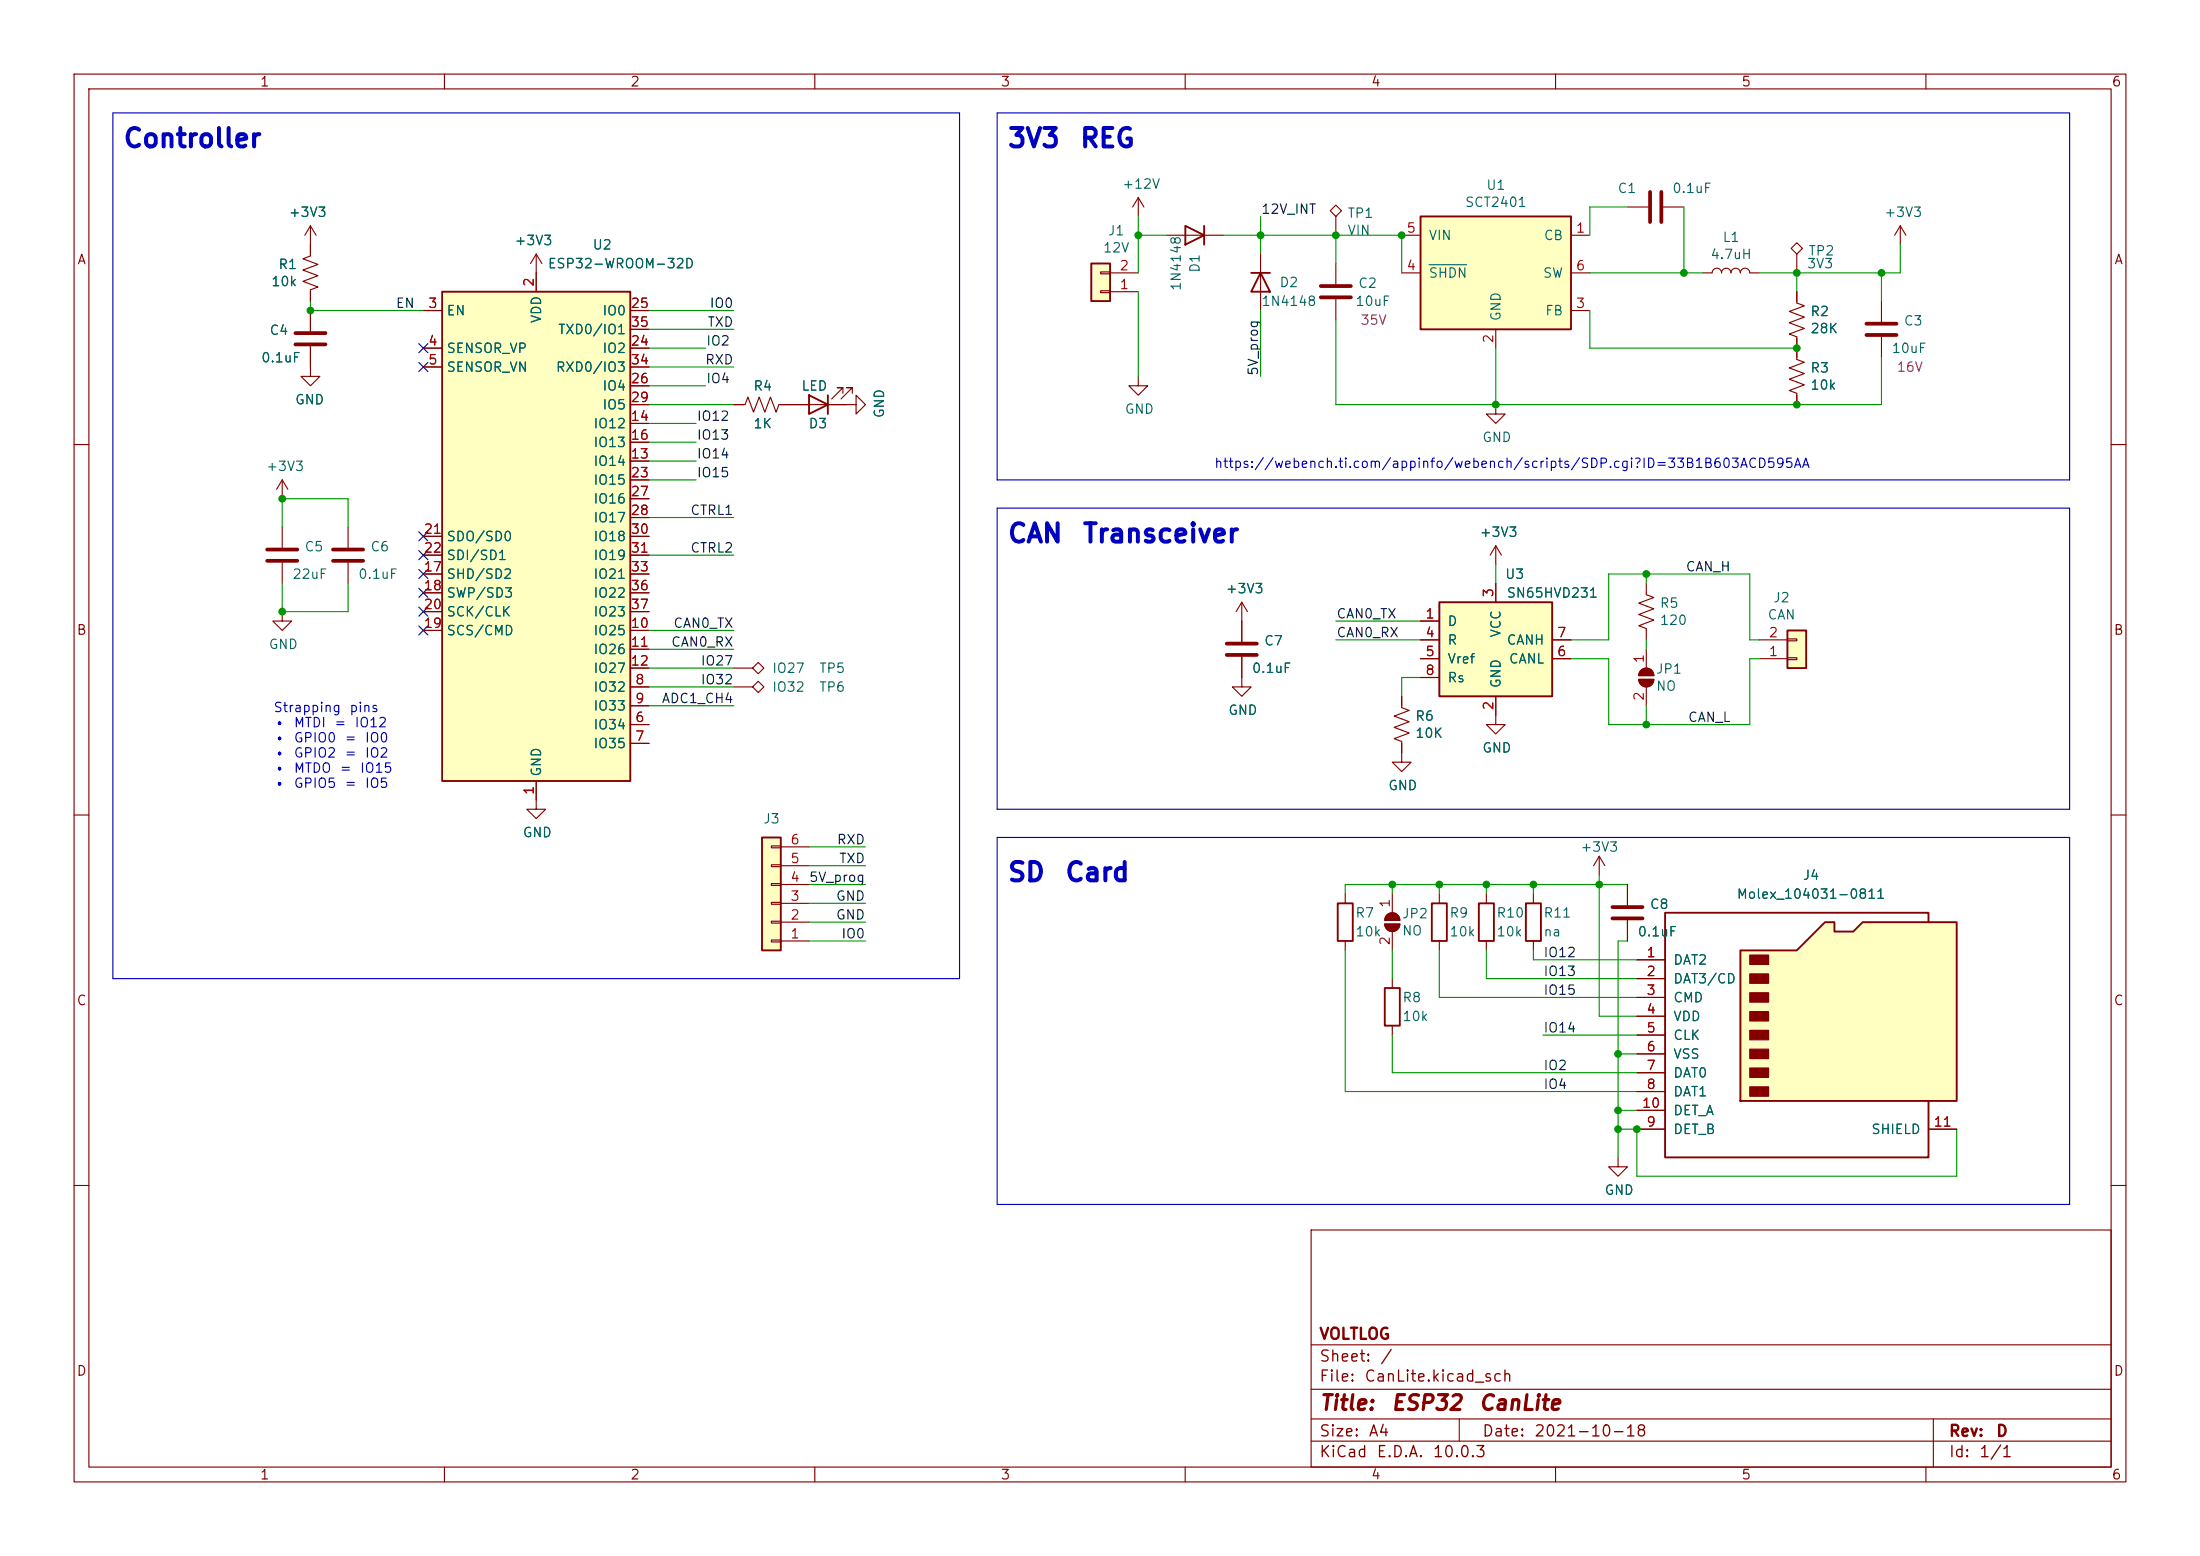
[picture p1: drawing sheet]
<svg xmlns="http://www.w3.org/2000/svg" width="297mm" height="210mm" viewBox="0 0 297 210" stroke-linecap="round" stroke-linejoin="round" font-family="sans-serif">
<g fill="none" stroke="#840000" stroke-width=".15">
<path d="M10 10h277v190h-277zM12 12h273v186h-273zM60 10v2M110 10v2M160 10v2M210 10v2M260 10v2M219.7 27.9h2.8M224.5 27.9h2.8M10 60h2M285 60h2M167.6 91.4v1.3h1.3l-1.3 1.3-1.2-1.3h1.2"/>
<path d="M189.2 94v1.5l1 .4-2 .7 2 .8-2 .8 2 .7-2 .8 1 .4v1.5M10 110h2M285 110h2M10 160h2M177 166h108v32h-108zM285 160h2M60 198v2M110 198v2M160 198v2M177 194.5h108M177 191.5h108M177 187.5h108"/>
<path d="M177 181.5h108M197 191.5v3M210 198v2M260 198v2M261 191.5v6.5"/>
</g>
<path d="M222.8 25.9v4.1M224.3 25.9v4.1" fill="none" stroke="#840000" stroke-width=".51"/>
<path d="M241.3 85.1h2.5v5.1h-2.5z" fill="#ffffc2"/>
<path d="M241.3 85.1h2.5v5.1h-2.5z" fill="none" stroke="#840000" stroke-width=".25"/>
<path d="M38.1 71.1v2.8M38.1 75.9v2.8M47 71.1v2.8M47 75.9v2.8M237.5 88.9h3.8M237.5 86.4h3.8M241.3 88.8h1.3v.2h-1.3zM241.3 86.2h1.3v.3h-1.3z" fill="none" stroke="#840000" stroke-width=".15"/>
<path d="M36.1 74.2h4M36.1 75.7h4M45 74.2h4M45 75.7h4" fill="none" stroke="#840000" stroke-width=".51"/>
<path d="M59.7 39.4h25.4v66h-25.4z" fill="#ffffc2"/>
<path d="M59.7 39.4h25.4v66h-25.4z" fill="none" stroke="#840000" stroke-width=".25"/>
<g fill="none" stroke="#840000" stroke-width=".15">
<path d="M72.4 36.8v2.6M229.9 36.8h1.2a.64 .64 0 0 1 .7-.6 .64 .64 0 0 1 .6 .6 .64 .64 0 0 1 .6-.6 .64 .64 0 0 1 .7 .6 .64 .64 0 0 1 .6-.6 .64 .64 0 0 1 .6 .6 .64 .64 0 0 1 .7-.6 .64 .64 0 0 1 .6 .6h1.3M241.8 33.5l.8-.7 .7 .7-.7 .8zM242.6 34.3v2.5M57.1 41.9h2.6M57.1 47h2.6M57.1 49.5h2.6M85.1 41.9h2.5M85.1 47h2.5M85.1 49.5h2.5M85.1 57.2h2.5M85.1 59.7h2.5"/>
<path d="M85.1 52.1h2.5M85.1 54.6h2.5M85.1 44.5h2.5M57.1 77.5h2.6M57.1 72.4h2.6M57.1 74.9h2.6M85.1 62.2h2.5M85.1 77.5h2.5M85.1 72.4h2.5M85.1 74.9h2.5M85.1 64.8h2.5M85.1 67.3h2.5"/>
<path d="M85.1 69.9h2.5M57.1 85.1h2.6M57.1 80h2.6M57.1 82.6h2.6M85.1 97.8h2.5M85.1 92.7h2.5M85.1 95.3h2.5M85.1 85.1h2.5M85.1 87.6h2.5M85.1 90.2h2.5M85.1 80h2.5M85.1 82.6h2.5"/>
<path d="M201.9 96.5v1.3h1.3l-1.3 1.3-1.2-1.3h1.2M72.4 105.4v2.6M85.1 100.3h2.5"/>
</g>
<path d="M194.3 81.3h15.2v12.7h-15.2z" fill="#ffffc2"/>
<path d="M109.2 53.3l2.6 1.3-2.6 1.3zM111.8 53.3v2.6M194.3 81.3h15.2v12.7h-15.2zM193.3 121.9h2v5.1h-2zM199.6 121.9h2.1v5.1h-2.1zM206 121.9h2v5.1h-2z" fill="none" stroke="#840000" stroke-width=".25"/>
<g fill="none" stroke="#840000" stroke-width=".15">
<path d="M153.7 26.7l-.8 1.2M153.7 26.7l.7 1.2M153.7 26.7v2.5M242.6 39.4v1.5l1 .4-2 .7 2 .8-2 .8 2 .7-2 .8 1 .4v3l1 .4-2 .8 2 .7-2 .8 2 .7-2 .8 1 .4v1.5M106.7 54.6h7.6M113.8 53.1v-.8h-.8h.8l-1.5 1.5M115.1 53.1v-.8h-.8h.8l-1.6 1.5M254 40.6v2.8M254 45.5v2.8M201.9 73.7v2.5M201.9 78.7v2.6M201.9 73.7l-.7 1.2"/>
<path d="M201.9 73.7l.8 1.2M222.2 78.7v1.6l1.1 .3-2.1 .8 2.1 .8-2.1 .7 2.1 .8-2.1 .8 1 .3v1.6M167.6 81.3v5.3M167.6 88.6v2.8M167.6 81.3l-.7 1.3M167.6 81.3l.8 1.3M191.8 83.8h2.5M191.8 86.4h2.5M191.8 88.9h2.5M191.8 91.4h2.5M201.9 94v2.5M209.5 86.4h2.6"/>
<path d="M209.5 88.9h2.6M221.2 91.7h2.1a1.02 1.02 0 0 1-1.1 1 1.02 1.02 0 0 1-1-1zM221.5 90.5a1.02 1.02 0 0 1 1.1-.2 1.02 1.02 0 0 1 .7 .9h-2.1l.1-.4zM222.2 87.6v2.6M222.2 92.7v2.6M186.9 124.7h2.1a1.02 1.02 0 0 1-1 1 1.02 1.02 0 0 1-1.1-1zM187.2 123.5a1.02 1.02 0 0 1 1.1-.2 1.02 1.02 0 0 1 .7 .9h-2.1l.1-.4zM188 120.7v2.5M188 125.7v2.6M194.3 120.7v1.2M194.3 127v1.3M200.7 120.7v1.2"/>
<path d="M200.7 127v1.3M207 120.7v1.2M207 127v1.3"/>
</g>
<g fill="#840000" stroke="#840000" stroke-width=".15">
<path d="M221.5 90.5a1.02 1.02 0 0 1 1.1-.2 1.02 1.02 0 0 1 .7 .9h-2.1l.1-.4z"/>
<path d="M221.2 91.7h2.1a1.02 1.02 0 0 1-1.1 1 1.02 1.02 0 0 1-1-1z"/>
<path d="M187.2 123.5a1.02 1.02 0 0 1 1.1-.2 1.02 1.02 0 0 1 .7 .9h-2.1l.1-.4z"/>
<path d="M186.9 124.7h2.1a1.02 1.02 0 0 1-1 1 1.02 1.02 0 0 1-1.1-1z"/>
</g>
<path d="M252 43.7h4M252 45.2h4M165.6 86.9h4.1M165.6 88.4h4.1" fill="none" stroke="#840000" stroke-width=".51"/>
<path d="M191.8 29.2h20.3v15.3h-20.3z" fill="#ffffc2"/>
<path d="M191.8 29.2h20.3v15.3h-20.3z" fill="none" stroke="#840000" stroke-width=".25"/>
<path d="M189.2 31.8h2.6M189.2 36.8h2.6M212.1 31.8h2.5M212.1 36.8h2.5M201.9 44.5v2.5M212.1 41.9h2.5" fill="none" stroke="#840000" stroke-width=".15"/>
<path d="M192.9 35.7h5.1" fill="none" stroke="#006464" stroke-width=".15"/>
<path d="M147.3 35.6h2.6v5h-2.6z" fill="#ffffc2"/>
<path d="M147.3 35.6h2.6v5h-2.6zM160 30.5l2.6 1.3-2.6 1.2zM162.6 30.5v2.5M168.9 36.8h2.5M170.2 36.8l1.2 2.6h-2.5zM180.6 121.9h2v5.1h-2zM186.9 133.4h2.1v5h-2.1z" fill="none" stroke="#840000" stroke-width=".25"/>
<g fill="none" stroke="#840000" stroke-width=".15">
<path d="M41.9 30.5v2.5M41.9 30.5l.8 1.3M41.9 30.5l-.8 1.3M148.6 39.2h1.3v.3h-1.3zM148.6 36.7h1.3v.3h-1.3zM149.9 39.4h3.8M149.9 36.8h3.8M157.5 31.8h7.6M170.2 34.3v7.6M180.3 27.7l.8 .7-.8 .8-.7-.8zM180.3 29.2v2.6M180.3 35.6v2.8"/>
<path d="M256.5 30.5l-.7 1.3M256.5 30.5l.8 1.3M256.5 30.5v2.5M41.9 46.7v4.1h-1.3l1.3 1.3 1.3-1.3h-1.3M41.9 41.9v2.8M99.1 54.6h1.5l.4-1 .7 2 .8-2 .8 2 .7-2 .8 2 .4-1h1.5M114.3 54.6h1.3v-1.3l1.2 1.3-1.2 1.3v-1.3M153.7 50.8v1.3h1.2l-1.2 1.2-1.3-1.2h1.3M180.3 40.4v2.8M38.1 64.8l-.8 1.2M38.1 64.8l.8 1.2M38.1 64.8v2.5"/>
<path d="M38.1 82.6v1.2h1.3l-1.3 1.3-1.3-1.3h1.3M99.1 92.7h2.5M99.1 90.2h2.5M101.6 92.7l.8-.8 .7 .8-.7 .8zM101.6 90.2l.8-.8 .7 .8-.7 .7zM72.4 108v1.2h1.3l-1.3 1.3-1.3-1.3h1.3M189.2 101.6v1.3h1.3l-1.3 1.2-1.2-1.2h1.2M215.9 115.6l-.8 1.2M215.9 115.6l.8 1.2M215.9 115.6v2.5M219.7 119.4v2.8M181.6 120.7v1.2"/>
<path d="M181.6 127v1.3M188 132.1v1.3M188 138.4v1.3M219.7 124.2v2.8M218.4 156.2v1.3h1.3l-1.3 1.3-1.2-1.3h1.2"/>
</g>
<path d="M178.3 38.6h4.1M39.9 45h4M39.9 46.5h4M178.3 40.1h4.1M217.7 122.4h4M217.7 124h4" fill="none" stroke="#840000" stroke-width=".51"/>
<path d="M234.9 128.3h7.7l3.8-3.8h1.2v1.2h2.6l1.3-1.2h12.7v24.1h-29.3z" fill="#ffffc2"/>
<path d="M234.9 128.3h7.7l3.8-3.8h1.2v1.2h2.6l1.3-1.2h12.7v24.1h-29.3zM260.3 124.5v-1.3h-35.5v33h35.5v-7.6" fill="none" stroke="#840000" stroke-width=".25"/>
<g fill="#840000" stroke="#840000" stroke-width=".15">
<path d="M236.2 128.9h2.6v1.3h-2.6z"/>
<path d="M236.2 131.4h2.6v1.3h-2.6z"/>
<path d="M236.2 134h2.6v1.3h-2.6z"/>
<path d="M236.2 136.5h2.6v1.3h-2.6z"/>
<path d="M236.2 139.1h2.6v1.2h-2.6z"/>
<path d="M236.2 141.6h2.6v1.3h-2.6z"/>
<path d="M236.2 144.1h2.6v1.3h-2.6z"/>
<path d="M236.2 146.7h2.6v1.3h-2.6z"/>
</g>
<g fill="none" stroke="#840000" stroke-width=".15">
<path d="M41.9 33v1.5l-1 .4 2 .8-2 .7 2 .8-2 .8 2 .7-1 .4v1.5M72.4 34.3l.8 1.3M72.4 34.3l-.8 1.3M72.4 34.3v2.5M201.9 54.6v1.3h1.3l-1.3 1.3-1.2-1.3h1.2M221 129.5h3.8M221 132.1h3.8M221 134.6h3.8M221 137.2h3.8M221 139.7h3.8M221 142.2h3.8M221 144.8h3.8"/>
<path d="M221 147.3h3.8M221 152.4h3.8M221 149.9h3.8M260.3 152.4h3.9"/>
</g>
<path d="M102.9 113h2.5v15.3h-2.5z" fill="#ffffc2"/>
<path d="M102.9 113h2.5v15.3h-2.5z" fill="none" stroke="#840000" stroke-width=".25"/>
<g fill="none" stroke="#840000" stroke-width=".15">
<path d="M41.9 33v1.3M41.9 39.4v1.2M72.4 36.8v2.6M242.6 39.4v1.2M41.9 41.9v2.8M41.9 46.7v2.8M57.1 41.9h2.6M57.1 47h2.6M57.1 49.5h2.6M85.1 41.9h2.5M85.1 47h2.5M85.1 49.5h2.5"/>
<path d="M85.1 57.2h2.5M85.1 59.7h2.5M85.1 52.1h2.5M85.1 54.6h2.5M85.1 44.5h2.5M99.1 54.6h1.2M105.4 54.6h3.8M111.8 54.6h2.5M242.6 45.7v2.6M242.6 53.3v1.3M57.1 77.5h2.6M57.1 72.4h2.6"/>
<path d="M57.1 74.9h2.6M85.1 62.2h2.5M85.1 77.5h2.5M85.1 72.4h2.5M85.1 74.9h2.5M85.1 64.8h2.5M85.1 67.3h2.5M85.1 69.9h2.5M201.9 78.7v2.6M57.1 85.1h2.6M57.1 80h2.6M57.1 82.6h2.6"/>
<path d="M85.1 97.8h2.5M85.1 92.7h2.5M85.1 95.3h2.5M85.1 85.1h2.5M85.1 87.6h2.5M85.1 90.2h2.5M85.1 80h2.5M85.1 82.6h2.5M167.6 83.8v2.8M167.6 88.6v2.8M189.2 94v1.3M191.8 83.8h2.5"/>
<path d="M191.8 86.4h2.5M191.8 88.9h2.5M191.8 91.4h2.5M201.9 94v2.5M209.5 86.4h2.6M209.5 88.9h2.6M72.4 105.4v2.6M85.1 100.3h2.5M104.1 119.3h1.3v.2h-1.3zM104.1 116.7h1.3v.3h-1.3zM104.1 114.2h1.3v.2h-1.3zM105.4 119.4h3.8"/>
<path d="M105.4 116.8h3.8M105.4 114.3h3.8M189.2 100.3v1.3M219.7 119.4v2.8M104.1 126.9h1.3v.2h-1.3zM104.1 124.3h1.3v.3h-1.3zM104.1 121.8h1.3v.2h-1.3zM105.4 127h3.8M105.4 124.5h3.8M105.4 121.9h3.8M219.7 124.2v2.8M221 129.5h3.8"/>
<path d="M221 132.1h3.8M221 134.6h3.8M221 137.2h3.8M221 139.7h3.8M221 142.2h3.8M221 144.8h3.8M221 147.3h3.8M221 152.4h3.8M221 149.9h3.8M260.3 152.4h3.9"/>
</g>
<path d="M15.2 15.2h114.3v116.9h-114.3zM134.6 15.2h144.8v49.6h-144.8zM134.6 68.6h144.8v40.6h-144.8zM134.6 113h144.8v49.6h-144.8z" fill="none" stroke="#0000c2" stroke-width=".15"/>
<g fill="none" stroke="#009600" stroke-width=".15">
<path d="M153.7 31.8h3.8M153.7 29.2v7.6M153.7 39.4v11.4M165.1 31.8h24.1v5M170.2 29.2v5.1M180.3 31.8v3.8M214.6 36.8h15.3M219.7 27.9h-5.1v3.9M227.3 27.9v8.9M242.6 36.8v2.6M254 36.8v3.8M256.5 33v3.8h-19"/>
<path d="M41.9 40.6v1.3h15.2M87.6 54.6h11.5M87.6 57.2h6.4M87.6 59.7h6.4M87.6 52.1h7.6M87.6 41.9h11.5M87.6 47h7.6M87.6 44.5h11.5M87.6 49.5h11.5M170.2 41.9v8.9M180.3 43.2v11.4h73.7v-6.3M201.9 47v7.6"/>
<path d="M214.6 41.9v5.1h28M38.1 71.1v-3.8h8.9v3.8M38.1 78.7v3.9h8.9v-3.9M87.6 62.2h6.4M87.6 64.8h6.4M87.6 69.9h11.5M87.6 74.9h11.5M201.9 76.2v2.5M222.2 77.5v1.2M87.6 92.7h11.5M87.6 95.3h11.5M87.6 90.2h11.5"/>
<path d="M87.6 87.6h11.5M87.6 85.1h11.5M180.3 86.4h11.5M180.3 83.8h11.5M191.8 91.4h-2.6v2.6M212.1 88.9h5.1v8.9h19v-8.9h1.3M212.1 86.4h5.1v-8.9h19v8.9h1.3M222.2 86.4v1.2M222.2 95.3v2.5M109.2 119.4h7.6M109.2 116.8h7.6M109.2 114.3h7.6"/>
<path d="M188 119.4v1.3M194.3 119.4v1.3M200.7 119.4v1.3M207 119.4v1.3M215.9 118.1v19.1h5.1M219.7 119.4h-38.1v1.3M109.2 121.9h7.6M109.2 127h7.6M109.2 124.5h7.6M181.6 128.3v19h39.4M188 128.3v3.8M188 139.7v5.1h33"/>
<path d="M194.3 128.3v6.3h26.7M200.7 128.3v3.8h20.3M207 128.3v1.2h14M208.3 139.7h12.7M219.7 127h-1.3v29.2M218.4 152.4h2.6v6.4h43.2v-6.4M218.4 149.9h2.6M218.4 142.2h2.6"/>
</g>
<g fill="none" stroke="#000084" stroke-width=".15">
<path d="M56.5 48.9l1.3 1.2M56.5 46.4l1.3 1.2M57.8 48.9l-1.3 1.2M57.8 46.4l-1.3 1.2M56.5 71.8l1.3 1.2M56.5 79.4l1.3 1.2M56.5 74.3l1.3 1.2M56.5 76.9l1.3 1.2M57.8 71.8l-1.3 1.2M57.8 79.4l-1.3 1.2M57.8 74.3l-1.3 1.2M57.8 76.9l-1.3 1.2"/>
<path d="M56.5 84.5l1.3 1.2M56.5 81.9l1.3 1.3M57.8 84.5l-1.3 1.2M57.8 81.9l-1.3 1.3"/>
</g>
<g fill="#009600" stroke="#009600" stroke-width=".14">
<circle cx="218.4" cy="149.9" r=".46"/>
<circle cx="218.4" cy="152.4" r=".46"/>
<circle cx="218.4" cy="142.2" r=".46"/>
<circle cx="207" cy="119.4" r=".46"/>
<circle cx="215.9" cy="119.4" r=".46"/>
<circle cx="221" cy="152.4" r=".46"/>
<circle cx="242.6" cy="36.8" r=".46"/>
<circle cx="227.3" cy="36.8" r=".46"/>
<circle cx="242.6" cy="54.6" r=".46"/>
<circle cx="254" cy="36.8" r=".46"/>
<circle cx="242.6" cy="47" r=".46"/>
<circle cx="189.2" cy="31.8" r=".46"/>
<circle cx="180.3" cy="31.8" r=".46"/>
<circle cx="201.9" cy="54.6" r=".46"/>
<circle cx="222.2" cy="77.5" r=".46"/>
<circle cx="222.2" cy="97.8" r=".46"/>
<circle cx="41.9" cy="41.9" r=".46"/>
<circle cx="38.1" cy="67.3" r=".46"/>
<circle cx="38.1" cy="82.6" r=".46"/>
<circle cx="188" cy="119.4" r=".46"/>
<circle cx="200.7" cy="119.4" r=".46"/>
<circle cx="194.3" cy="119.4" r=".46"/>
<circle cx="170.2" cy="31.8" r=".46"/>
<circle cx="153.7" cy="31.8" r=".46"/>
</g>
<g font-size="2.5" fill="#0000c2">
<text x="16.5" y="20.5">Controller</text>
<text x="135.9" y="20.5">3V3</text>
<text x="145.7" y="20.5">REG</text>
<text x="135.9" y="73.9">CAN</text>
<text x="146" y="73.9">Transceiver</text>
<text x="135.9" y="119.6">SD</text>
<text x="143.6" y="119.6">Card</text>
</g>
<g font-size="2" fill="#840000">
<text x="178" y="190.8">Title:</text>
<text x="187.7" y="190.8">ESP32</text>
<text x="199.5" y="190.8">CanLite</text>
</g>
<g font-size="1.5" fill="#840000">
<text x="178" y="184.2">Sheet:</text>
<text x="178" y="181.2">VOLTLOG</text>
<text x="186.2" y="184.2">/</text>
<text x="178" y="186.9">File:</text>
<text x="184.1" y="186.9">CanLite.kicad_sch</text>
<text x="178" y="197.1">KiCad</text>
<text x="178" y="194.3">Size:</text>
<text x="184.7" y="194.3">A4</text>
<text x="185.7" y="197.1">E.D.A.</text>
<text x="193.3" y="197.1">10.0.3</text>
<text x="200" y="194.3">Date:</text>
<text x="207" y="194.3">2021-10-18</text>
<text x="263" y="194.3">Rev:</text>
<text x="263" y="197.1">Id:</text>
<text x="267.1" y="197.1">1/1</text>
<text x="269.4" y="194.3">D</text>
</g>
<g font-size="1.3" fill="#840000">
<text x="35" y="12">1</text>
<text x="85" y="12">2</text>
<text x="135" y="12">3</text>
<text x="185" y="12">4</text>
<text x="235" y="12">5</text>
<text x="285" y="12">6</text>
<text x="10.3" y="36">A</text>
<text x="285.3" y="36">A</text>
<text x="10.3" y="86">B</text>
<text x="285.3" y="86">B</text>
<text x="10.3" y="136">C</text>
<text x="285.3" y="136">C</text>
<text x="10.3" y="186">D</text>
<text x="285.3" y="186">D</text>
<text x="35" y="200">1</text>
<text x="85" y="200">2</text>
<text x="135" y="200">3</text>
<text x="185" y="200">4</text>
<text x="235" y="200">5</text>
<text x="285" y="200">6</text>
</g>
<g font-size="1.3" fill="#006464">
<text x="38.9" y="29.6">+3V3</text>
<text x="151.4" y="25.8">+12V</text>
<text x="181.8" y="29.7">TP1</text>
<text x="197.7" y="28.3">SCT2401</text>
<text x="200.6" y="25.9">U1</text>
<text x="218.3" y="26.4">C1</text>
<text x="225.7" y="26.4">0.1uF</text>
<text x="254.3" y="29.6">+3V3</text>
<text x="69.4" y="33.4">+3V3</text>
<text x="79.9" y="34">U2</text>
<text x="148.8" y="34.4">12V</text>
<text x="149.5" y="32.1">J1</text>
<text x="181.8" y="32">VIN</text>
<text x="192.8" y="32.7">VIN</text>
<text x="208.3" y="32.7">CB</text>
<text x="230.8" y="35.3">4.7uH</text>
<text x="232.5" y="33">L1</text>
<text x="244.1" y="34.8">TP2</text>
<text x="36.5" y="38.9">10k</text>
<text x="37.5" y="36.6">R1</text>
<text x="73.9" y="36.5">ESP32-WROOM-32D</text>
<text x="159.7" y="39.4" transform="rotate(-90 159.7 39.4)">1N4148</text>
<text x="162.3" y="36.9" transform="rotate(-90 162.3 36.9)">D1</text>
<text x="170.2" y="41.6">1N4148</text>
<text x="172.6" y="39.1">D2</text>
<text x="182.9" y="41.6">10uF</text>
<text x="183.3" y="39.2">C2</text>
<text x="192.8" y="37.8">SHDN</text>
<text x="208.2" y="37.8">SW</text>
<text x="243.8" y="36.5">3V3</text>
<text x="36.3" y="45.5">C4</text>
<text x="60.2" y="42.9">EN</text>
<text x="60.2" y="48">SENSOR_VP</text>
<text x="73.4" y="43.7" transform="rotate(-90 73.4 43.7)">VDD</text>
<text x="75.2" y="45.4">TXD0/IO1</text>
<text x="81.2" y="48">IO2</text>
<text x="81.2" y="42.9">IO0</text>
<text x="202.9" y="43.4" transform="rotate(-90 202.9 43.4)">GND</text>
<text x="208.5" y="42.9">FB</text>
<text x="244.3" y="43">R2</text>
<text x="244.3" y="45.3">28K</text>
<text x="255.3" y="48">10uF</text>
<text x="256.9" y="44.3">C3</text>
<text x="35.2" y="49.2">0.1uF</text>
<text x="60.2" y="50.5">SENSOR_VN</text>
<text x="74.9" y="50.5">RXD0/IO3</text>
<text x="81.2" y="53">IO4</text>
<text x="101.6" y="53">R4</text>
<text x="108.1" y="53">LED</text>
<text x="244.3" y="50.6">R3</text>
<text x="244.3" y="52.9">10k</text>
<text x="39.7" y="54.9">GND</text>
<text x="80" y="58.1">IO12</text>
<text x="81.2" y="55.6">IO5</text>
<text x="101.6" y="58.1">1K</text>
<text x="109.1" y="58.1">D3</text>
<text x="119.7" y="56.5" transform="rotate(-90 119.7 56.5)">GND</text>
<text x="151.8" y="56.2">GND</text>
<text x="200" y="60">GND</text>
<text x="35.8" y="63.9">+3V3</text>
<text x="80" y="63.2">IO14</text>
<text x="80" y="60.7">IO13</text>
<text x="80" y="65.7">IO15</text>
<text x="80" y="68.3">IO16</text>
<text x="80" y="70.8">IO17</text>
<text x="41" y="74.7">C5</text>
<text x="49.9" y="74.7">C6</text>
<text x="60.2" y="73.4">SDO/SD0</text>
<text x="60.2" y="75.9">SDI/SD1</text>
<text x="80" y="73.4">IO18</text>
<text x="80" y="75.9">IO19</text>
<text x="199.7" y="72.8">+3V3</text>
<text x="39.4" y="78.4">22uF</text>
<text x="48.3" y="78.4">0.1uF</text>
<text x="60.2" y="78.4">SHD/SD2</text>
<text x="60.2" y="81">SWP/SD3</text>
<text x="60.2" y="83.5">SCK/CLK</text>
<text x="80" y="78.4">IO21</text>
<text x="80" y="81">IO22</text>
<text x="80" y="83.5">IO23</text>
<text x="165.4" y="80.4">+3V3</text>
<text x="203.1" y="78.4">U3</text>
<text x="203.3" y="81">SN65HVD231</text>
<text x="224" y="82.4">R5</text>
<text x="238.5" y="83.9">CAN</text>
<text x="239.3" y="81.6">J2</text>
<text x="36.2" y="87.9">GND</text>
<text x="60.2" y="86.1">SCS/CMD</text>
<text x="80" y="86.1">IO25</text>
<text x="80" y="88.6">IO26</text>
<text x="170.6" y="87.4">C7</text>
<text x="195.3" y="84.8">D</text>
<text x="195.3" y="87.3">R</text>
<text x="195.3" y="89.9">Vref</text>
<text x="202.9" y="86.1" transform="rotate(-90 202.9 86.1)">VCC</text>
<text x="203.3" y="87.3">CANH</text>
<text x="203.6" y="89.9">CANL</text>
<text x="224" y="84.7">120</text>
<text x="80" y="93.7">IO32</text>
<text x="80" y="91.1">IO27</text>
<text x="104.1" y="93.7">IO32</text>
<text x="104.1" y="91.1">IO27</text>
<text x="110.5" y="93.7">TP6</text>
<text x="110.5" y="91.1">TP5</text>
<text x="168.9" y="91.1">0.1uF</text>
<text x="195.3" y="92.4">Rs</text>
<text x="202.9" y="93" transform="rotate(-90 202.9 93)">GND</text>
<text x="223.5" y="91.2">JP1</text>
<text x="223.5" y="93.6">NO</text>
<text x="80" y="98.8">IO34</text>
<text x="80" y="101.3">IO35</text>
<text x="80" y="96.2">IO33</text>
<text x="165.7" y="96.8">GND</text>
<text x="191" y="97.6">R6</text>
<text x="191" y="99.9">10K</text>
<text x="200" y="101.9">GND</text>
<text x="73.4" y="104.9" transform="rotate(-90 73.4 104.9)">GND</text>
<text x="187.3" y="107">GND</text>
<text x="70.5" y="113.3">GND</text>
<text x="102.9" y="111.5">J3</text>
<text x="213.3" y="115.3">+3V3</text>
<text x="243.3" y="119.1">J4</text>
<text x="182.9" y="124.2">R7</text>
<text x="189.2" y="124.3">JP2</text>
<text x="195.6" y="124.2">R9</text>
<text x="201.9" y="124.2">R10</text>
<text x="208.3" y="124.2">R11</text>
<text x="222.6" y="123">C8</text>
<text x="234.4" y="121.6">Molex_104031-0811</text>
<text x="182.9" y="126.7">10k</text>
<text x="189.2" y="126.6">NO</text>
<text x="195.6" y="126.7">10k</text>
<text x="201.9" y="126.7">10k</text>
<text x="208.3" y="126.7">na</text>
<text x="221" y="126.7">0.1uF</text>
<text x="225.8" y="130.5">DAT2</text>
<text x="189.2" y="135.6">R8</text>
<text x="225.8" y="133.1">DAT3/CD</text>
<text x="225.8" y="135.6">CMD</text>
<text x="189.2" y="138.1">10k</text>
<text x="225.8" y="138.1">VDD</text>
<text x="225.8" y="140.7">CLK</text>
<text x="225.8" y="143.2">VSS</text>
<text x="225.8" y="145.8">DAT0</text>
<text x="225.8" y="148.3">DAT1</text>
<text x="225.8" y="153.4">DET_B</text>
<text x="225.8" y="150.8">DET_A</text>
<text x="252.5" y="153.4">SHIELD</text>
<text x="216.5" y="161.6">GND</text>
</g>
<g font-size="1.3" fill="#0f0f0f">
<text x="170.2" y="29.2">12V_INT</text>
<text x="53.3" y="41.9">EN</text>
<text x="95.7" y="41.9">IO0</text>
<text x="95.2" y="47">IO2</text>
<text x="95.4" y="44.4">TXD</text>
<text x="95.1" y="49.5">RXD</text>
<text x="95.2" y="52">IO4</text>
<text x="170.1" y="50.8" transform="rotate(-90 170.1 50.8)">5V_prog</text>
<text x="94" y="57.1">IO12</text>
<text x="94" y="59.7">IO13</text>
<text x="94" y="64.7">IO15</text>
<text x="94" y="62.2">IO14</text>
<text x="93.1" y="69.8">CTRL1</text>
<text x="93.1" y="74.9">CTRL2</text>
<text x="227.5" y="77.4">CAN_H</text>
<text x="180.3" y="83.8">CAN0_TX</text>
<text x="90.5" y="87.6">CAN0_RX</text>
<text x="90.8" y="85.1">CAN0_TX</text>
<text x="180.3" y="86.3">CAN0_RX</text>
<text x="89.2" y="95.2">ADC1_CH4</text>
<text x="94.5" y="90.1">IO27</text>
<text x="94.5" y="92.7">IO32</text>
<text x="227.8" y="97.8">CAN_L</text>
<text x="109.1" y="119.3">5V_prog</text>
<text x="112.9" y="114.3">RXD</text>
<text x="113.2" y="116.8">TXD</text>
<text x="112.8" y="124.4">GND</text>
<text x="112.8" y="121.9">GND</text>
<text x="113.5" y="127">IO0</text>
<text x="208.3" y="129.5">IO12</text>
<text x="208.3" y="134.6">IO15</text>
<text x="208.3" y="132">IO13</text>
<text x="208.3" y="139.7">IO14</text>
<text x="208.3" y="147.3">IO4</text>
<text x="208.3" y="144.7">IO2</text>
</g>
<g font-size="1.3" fill="#a90000">
<text x="189.8" y="31.7">5</text>
<text x="212.7" y="31.7">1</text>
<text x="57.7" y="41.9">3</text>
<text x="72.4" y="38.8" transform="rotate(-90 72.4 38.8)">2</text>
<text x="85" y="41.9">25</text>
<text x="151.1" y="39.3">1</text>
<text x="151.1" y="36.8">2</text>
<text x="189.8" y="36.8">4</text>
<text x="212.7" y="41.9">3</text>
<text x="212.7" y="36.8">6</text>
<text x="57.7" y="47">4</text>
<text x="85" y="47">24</text>
<text x="85" y="44.4">35</text>
<text x="201.9" y="46.4" transform="rotate(-90 201.9 46.4)">2</text>
<text x="57.7" y="49.5">5</text>
<text x="85" y="52">26</text>
<text x="85" y="49.5">34</text>
<text x="85" y="57.1">14</text>
<text x="85" y="59.7">16</text>
<text x="85" y="54.6">29</text>
<text x="85" y="62.2">13</text>
<text x="85" y="64.7">23</text>
<text x="85" y="67.3">27</text>
<text x="85" y="69.8">28</text>
<text x="57.1" y="77.4">17</text>
<text x="57.1" y="72.4">21</text>
<text x="57.1" y="74.9">22</text>
<text x="85" y="72.4">30</text>
<text x="85" y="74.9">31</text>
<text x="85" y="77.4">33</text>
<text x="57.1" y="80">18</text>
<text x="57.1" y="82.5">20</text>
<text x="85" y="80">36</text>
<text x="85" y="82.5">37</text>
<text x="192.3" y="83.8">1</text>
<text x="201.9" y="80.7" transform="rotate(-90 201.9 80.7)">3</text>
<text x="57.1" y="85.1">19</text>
<text x="85" y="85.1">10</text>
<text x="85" y="87.6">11</text>
<text x="192.3" y="86.3">4</text>
<text x="192.3" y="88.9">5</text>
<text x="210.1" y="88.9">6</text>
<text x="210.1" y="86.3">7</text>
<text x="222.2" y="89.6" transform="rotate(-90 222.2 89.6)">1</text>
<text x="238.7" y="88.9">1</text>
<text x="238.7" y="86.3">2</text>
<text x="85" y="90.1">12</text>
<text x="85.7" y="92.7">8</text>
<text x="85.7" y="95.2">9</text>
<text x="192.3" y="91.4">8</text>
<text x="201.9" y="96" transform="rotate(-90 201.9 96)">2</text>
<text x="222.2" y="94.7" transform="rotate(-90 222.2 94.7)">2</text>
<text x="85.7" y="97.8">6</text>
<text x="85.7" y="100.3">7</text>
<text x="72.4" y="107.4" transform="rotate(-90 72.4 107.4)">1</text>
<text x="106.6" y="119.4">4</text>
<text x="106.6" y="116.8">5</text>
<text x="106.6" y="114.3">6</text>
<text x="106.6" y="124.4">2</text>
<text x="106.6" y="121.9">3</text>
<text x="187.9" y="122.6" transform="rotate(-90 187.9 122.6)">1</text>
<text x="106.6" y="127">1</text>
<text x="187.9" y="127.7" transform="rotate(-90 187.9 127.7)">2</text>
<text x="222.2" y="129.5">1</text>
<text x="222.2" y="132.1">2</text>
<text x="222.2" y="134.6">3</text>
<text x="222.2" y="137.1">4</text>
<text x="222.2" y="139.7">5</text>
<text x="222.2" y="142.2">6</text>
<text x="221.6" y="149.8">10</text>
<text x="222.2" y="144.8">7</text>
<text x="222.2" y="147.3">8</text>
<text x="222.2" y="152.4">9</text>
<text x="260.9" y="152.4">11</text>
</g>
<g font-size="1.3" fill="#840084">
<text x="183.6" y="44.2">35V</text>
<text x="256" y="50.5">16V</text>
</g>
<g font-size="1.3" fill="#0000c2">
<text x="163.8" y="63.5">https://webench.ti.com/appinfo/webench/scripts/SDP.cgi?ID=33B1B603ACD595AA</text>
<text x="36.8" y="96.4">Strapping</text>
<text x="36.8" y="98.5">•</text>
<text x="36.8" y="100.5">•</text>
<text x="39.6" y="98.5">MTDI</text>
<text x="39.6" y="100.5">GPIO0</text>
<text x="45" y="98.5">=</text>
<text x="46.4" y="100.5">=</text>
<text x="47.1" y="96.4">pins</text>
<text x="47.8" y="98.5">IO12</text>
<text x="49.2" y="100.5">IO0</text>
<text x="36.8" y="102.6">•</text>
<text x="36.8" y="104.6">•</text>
<text x="36.8" y="106.7">•</text>
<text x="39.6" y="102.6">GPIO2</text>
<text x="39.6" y="104.6">MTDO</text>
<text x="39.6" y="106.7">GPIO5</text>
<text x="45.8" y="104.6">=</text>
<text x="46.4" y="102.6">=</text>
<text x="46.4" y="106.7">=</text>
<text x="48.5" y="104.6">IO15</text>
<text x="49.2" y="102.6">IO2</text>
<text x="49.2" y="106.7">IO5</text>
</g>
</svg>
